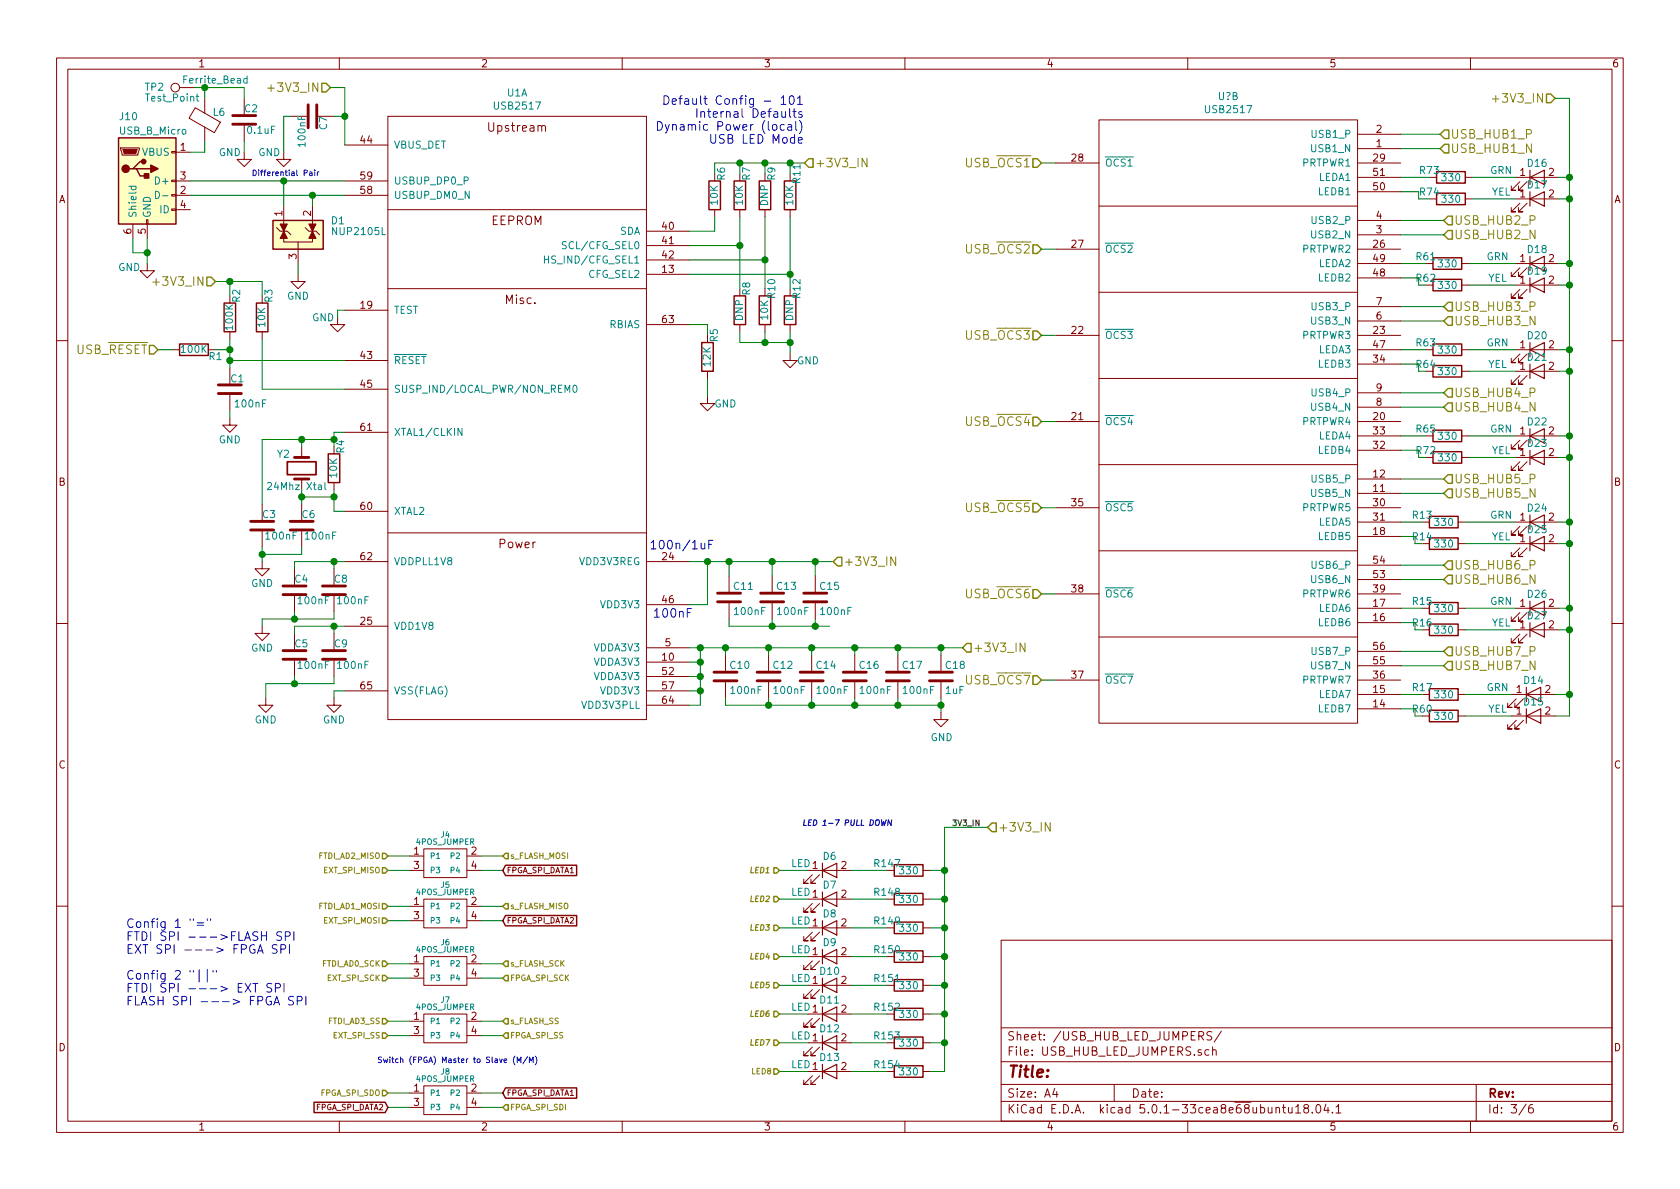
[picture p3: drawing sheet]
<svg xmlns="http://www.w3.org/2000/svg" width="297mm" height="210mm" viewBox="0 0 297 210" stroke-linecap="round" stroke-linejoin="round" font-family="sans-serif">
<g fill="none" stroke="#840000" stroke-width=".18">
<path d="M10 10.3h277v189.9h-277zM12 12.2h273v186.1h-273zM31.7 15.5h2.6M34.5 19l4.5 2.6-1.1 1.9-4.5-2.6zM36.2 17.4v2.6M43.2 17.4v2.8M60 10.3v1.9M110 10.3v1.9M160 10.3v1.9M210 10.3v1.9M260 10.3v1.9M21.3 26.2h3.3v.2l-.2 1h-2.8z"/>
<path d="M23.5 39.6v2.6M25.9 38.9h.3v.7h-.3zM26 39.6v2.6M30.4 37h.7v.2h-.7zM30.4 34.4h.7v.3h-.7zM30.4 31.9h.7v.2h-.7zM30.4 26.8h.7v.2h-.7zM31.1 37.1h2.6M31.1 34.5h2.6M31.1 32h2.6M31.1 26.9h2.6M36.2 22.5v2.5"/>
<path d="M43.2 26.9v1.3h1.2l-1.2 1.3-1.3-1.3h1.3M43.2 22.2v2.8M50.2 26.9v1.3h1.2l-1.2 1.3-1.3-1.3h1.3M50.2 36.4v4.5M51.4 20.6h2.8M55.2 36.4v4.5M56.3 20.6h2.8M61 25.6h7.6M61 34.5h7.6M61 32h7.6M68.6 20.6h45.7v106.6h-45.7zM68.6 37.1h45.7"/>
<path d="M95.8 22.4a.36 .36 0 0 1 .3-.2 .36 .36 0 0 1 .3 .2v.8M126.4 37.1v1.2M130.8 37.1v1.2M135.3 37.1v1.2M139.7 37.1v1.2M186.7 28.8h7.6M194.3 21.2h45.7v106.7h-45.7zM194.3 36.4h45.7M240 31.4h7.6M240 26.3h7.6M240 23.7h7.6M240 28.8h7.6"/>
<path d="M240 39h7.6M240 33.9h7.6M259.1 31.4h1.2M259.1 35.2h1.2M268 31.4h7.6M268 35.2h7.6M268.7 32.1l-1.5 1.5h.8h-.8v-.7M268.7 35.9l-1.5 1.6h.8h-.8v-.8M270 32.1l-1.5 1.5h.7h-.7v-.7M270 35.9l-1.5 1.6h.7h-.7v-.8M26 46.6v1.3h1.3l-1.3 1.2-1.2-1.2h1.2M40.6 58.7v1.2"/>
<path d="M46.4 58.7v1.2M48.9 40.3l.6 .6h1.3l.6 .6M50.2 41.5v1.3h5v-1.3M52.7 48.5v1.3h1.3l-1.3 1.2-1.3-1.2h1.3M52.7 42.8v3.8M54 40.3l.6 .6h1.3l.6 .6M59.7 56.1v1.3h1.3l-1.3 1.3-1.3-1.3h1.3M61 54.9h7.6M68.6 51h45.7M114.3 48.5h7.6M114.3 40.9h7.6M114.3 43.4h7.6"/>
<path d="M114.3 46h7.6M114.3 57.4h7.6M130.8 57.4v1.3M135.3 57.4v1.3M139.7 57.4v1.3M186.7 59.3h7.6M186.7 44.1h7.6M194.3 51.7h45.7M240 46.6h7.6M240 59.3h7.6M240 44.1h7.6M240 41.5h7.6"/>
<path d="M240 49.1h7.6M240 56.8h7.6M240 54.2h7.6M258.4 46.6h1.3M258.4 50.4h1.3M268 46.6h7.6M268 50.4h7.6M268.7 47.4l-1.5 1.5h.8h-.8v-.8M268.7 51.2l-1.5 1.5h.8h-.8v-.8M270 47.4l-1.5 1.5h.7h-.7v-.8M270 51.2l-1.5 1.5h.7h-.7v-.8M10 60.2h2"/>
<path d="M30.5 61.8h1.2M40.6 73.9v1.3h1.3l-1.3 1.2-1.2-1.2h1.2M40.6 65v2.8M40.6 69.8v2.8M53.3 79v1.9M61 63.7h7.6M61 68.8h7.6M61 76.4h7.6M125.1 70.1v1.3h1.3l-1.3 1.2-1.3-1.2h1.3M125.1 65.7v1.2M139.7 62.5v1.2h1.3l-1.3 1.3-1.3-1.3h1.3M186.7 74.5h7.6"/>
<path d="M194.3 66.9h45.7M240 61.8h7.6M240 77.1h7.6M240 74.5h7.6M240 79.6h7.6M240 64.4h7.6M240 72h7.6M240 69.5h7.6M258.4 61.8h1.3M258.4 65.7h1.3M258.4 77.1h1.3M268 61.8h7.6"/>
<path d="M268 65.7h7.6M268 77.1h7.6M268.7 62.6l-1.5 1.5h.8h-.8v-.7M268.7 66.4l-1.5 1.5h.8h-.8v-.7M268.7 77.8l-1.5 1.6h.8h-.8v-.8M270 62.6l-1.5 1.5h.7h-.7v-.7M270 66.4l-1.5 1.5h.7h-.7v-.7M270 77.8l-1.5 1.6h.7h-.7v-.8M285 60.2h2M46.4 99.3v1.3h1.2l-1.2 1.2-1.3-1.2h1.3M46.4 89.1v2.8M46.4 94v2.8"/>
<path d="M53.3 84.7v.6M53.3 89.1v2.8M53.3 94v2.8M59.1 85.3v1.3M61 99.3h7.6M61 90.4h7.6M68.6 94.2h45.7M114.3 99.3h7.6M186.7 89.8h7.6M194.3 97.4h45.7M194.3 82.2h45.7M240 92.3h7.6"/>
<path d="M240 87.2h7.6M240 84.7h7.6M240 94.9h7.6M240 89.8h7.6M240 99.9h7.6M257.8 92.3h1.3M257.8 96.1h1.3M258.4 80.9h1.3M268 80.9h7.6M268 92.3h7.6M268 96.1h7.6M268.7 81.7l-1.5 1.5h.8h-.8v-.8"/>
<path d="M268.7 93.1l-1.5 1.5h.8h-.8v-.8M268.7 96.9l-1.5 1.5h.8h-.8v-.7M270 81.7l-1.5 1.5h.7h-.7v-.8M270 93.1l-1.5 1.5h.7h-.7v-.8M270 96.9l-1.5 1.5h.7h-.7v-.7M10 110.3h2M46.4 110.7v1.3h1.2l-1.2 1.3-1.3-1.3h1.3M52.1 100.6v2.8M52.1 105.4v2.8M52.1 112v2.8M52.1 116.8v2.8M59.1 100.6v2.8"/>
<path d="M59.1 105.4v2.8M59.1 112v2.8M59.1 116.8v2.8M61 110.7h7.6M114.3 117.1h7.6M114.3 106.9h7.6M114.3 114.5h7.6M114.3 119.6h7.6M128.3 115.8v2.8M128.9 101.8v2.8M128.9 106.7v2.8M135.9 115.8v2.8"/>
<path d="M136.5 101.8v2.8M136.5 106.7v2.8M143.5 115.8v2.8M144.1 101.8v2.8M144.1 106.7v2.8M151.1 115.8v2.8M158.7 115.8v2.8M166.4 115.8v2.8M186.7 105h7.6M194.3 112.6h45.7M240 107.6h7.6M240 110.1h7.6"/>
<path d="M240 105h7.6M240 102.5h7.6M240 117.7h7.6M240 115.2h7.6M257.8 107.6h1.3M257.8 111.4h1.3M268 107.6h7.6M268 111.4h7.6M268.7 108.3l-1.5 1.5h.8h-.8v-.7M268.7 112.1l-1.5 1.6h.8h-.8v-.8M270 108.3l-1.5 1.5h.7h-.7v-.7M270 112.1l-1.5 1.6h.7h-.7v-.8"/>
<path d="M285 110.3h2M47 123.4v1.3h1.3l-1.3 1.3-1.3-1.3h1.3M59.1 123.4v1.3h1.2l-1.2 1.3-1.3-1.3h1.3M61 122.2h7.6M114.3 122.2h7.6M114.3 124.7h7.6M128.3 120.6v2.8M135.9 120.6v2.8M143.5 120.6v2.8M151.1 120.6v2.8M158.7 120.6v2.8M166.4 126v1.2h1.2l-1.2 1.3-1.3-1.3h1.3"/>
<path d="M166.4 120.6v2.8M186.7 120.3h7.6M240 122.8h7.6M240 125.3h7.6M240 120.3h7.6M257.8 122.8h1.3M257.8 126.6h1.3M267.3 122.8h7.7M267.3 126.6h7.7M268.1 123.6l-1.5 1.5h.7h-.7v-.8M268.1 127.4l-1.5 1.5h.7h-.7v-.8M269.4 123.6l-1.6 1.5h.8h-.8v-.8"/>
<path d="M269.4 127.4l-1.6 1.5h.8h-.8v-.8M72.4 153.9h2.5M72.4 151.4h2.5M74.9 150.1h7.6v5.1h-7.6zM74.9 159h7.6v5.1h-7.6zM82.5 153.9h2.6M82.5 151.4h2.6M142.9 153.9h7.6M142.9 159h7.6M143.6 154.7l-1.5 1.5h.8h-.8v-.8M143.6 159.8l-1.5 1.5h.8h-.8v-.8M144.9 154.7l-1.5 1.5h.7h-.7v-.8"/>
<path d="M144.9 159.8l-1.5 1.5h.7h-.7v-.8M163.2 153.9h1.3M163.2 159h1.3M10 160.2h2M72.4 160.3h2.5M72.4 162.8h2.5M72.4 170.4h2.5M72.4 173h2.5M74.9 169.2h7.6v5h-7.6zM74.9 179.3h7.6v5.1h-7.6zM82.5 160.3h2.6M82.5 162.8h2.6"/>
<path d="M82.5 170.4h2.6M82.5 173h2.6M142.9 164.1h7.6M142.9 169.2h7.6M142.9 174.2h7.6M142.9 179.3h7.6M143.6 164.8l-1.5 1.6h.8h-.8v-.8M143.6 169.9l-1.5 1.5h.8h-.8v-.7M143.6 175l-1.5 1.5h.8h-.8v-.7M144.9 164.8l-1.5 1.6h.7h-.7v-.8M144.9 169.9l-1.5 1.5h.7h-.7v-.7M144.9 175l-1.5 1.5h.7h-.7v-.7"/>
<path d="M163.2 164.1h1.3M163.2 169.2h1.3M163.2 174.2h1.3M163.2 179.3h1.3M177 166.3h108v32h-108zM285 160.2h2M60 198.3v1.9M72.4 195.8h2.5M72.4 180.6h2.5M72.4 183.1h2.5M72.4 193.3h2.5M74.9 192h7.6v5.1h-7.6z"/>
<path d="M82.5 195.8h2.6M82.5 180.6h2.6M82.5 183.1h2.6M82.5 193.3h2.6M110 198.3v1.9M142.9 184.4h7.6M142.9 189.5h7.6M143.6 180.1l-1.5 1.5h.8h-.8v-.8M143.6 185.2l-1.5 1.5h.8h-.8v-.8M143.6 190.2l-1.5 1.6h.8h-.8v-.8M144.9 180.1l-1.5 1.5h.7h-.7v-.8M144.9 185.2l-1.5 1.5h.7h-.7v-.8"/>
<path d="M144.9 190.2l-1.5 1.6h.7h-.7v-.8M160 198.3v1.9M163.2 184.4h1.3M163.2 189.5h1.3M177 194.8h108M177 191.8h108M177 187.8h108M177 181.8h108M186.5 192.5l-.4 1h1M186.8 193v1M197 191.8v3M210 198.3v1.9"/>
<path d="M212 183.2l.7-.1 .1-.2v-.3l-.3-.2h-.5v1.5M212.3 183.2l.5 .7M213.7 185.7l-.4-.1-.3 .3 .1 .6 .2 .1 .4-.1M214.2 182.5l-.5-.1-.3 .3 .1 .3 .7 .4v.4a.62 .62 0 0 1-.8 0M214.4 185.7h.1a.37 .37 0 0 1 .5 .1v.8M214.4 185.1v1.5M216 182.3l-1.3 2M226.7 195.8h.6M226.9 195.3v1.3l.4 .2M227.8 195.8l.1 .9 .3 .1 .2-.1M228.4 195.8v1M229.1 195.8l.4-.5v1.5"/>
<path d="M229.1 196.8h.8M230.8 196l-.2-.2v-.3a.48 .48 0 0 1 .6-.1l.2 .2-.2 .3-.5 .1-.2 .3 .1 .4 .2 .1h.3l.3-.3v-.2l-.3-.3M232 196.7v.1M232.9 195.4l.1-.1a.8 .8 0 0 1 .5 .8 .8 .8 0 0 1-.5 .7 1 1 0 0 1-.1-1.4zM234.4 195.2l-.3 1.1h.9M234.8 195.8v1M235.6 196.7v.1M236.2 195.8l.5-.5v1.5M236.2 196.8h.9M260 198.3v1.9M261 191.8v6.5M269.8 195.2l-1.2 2"/>
<path d="M271 195.3a.62 .62 0 0 0-.7 .7v.7l.3 .1 .4-.1 .1-.5-.1-.2-.4-.1-.3 .3"/>
<circle cx="31" cy="15.5" r=".76"/>
</g>
<g fill="none" stroke="#840000" stroke-width=".25">
<path d="M21 24.4h10.1v15.2h-10.1zM23.5 29.8h.6l.7 1.3h1.2M24.1 29.8h2.6M25.4 28.6h-.6l-1.3 1.2h-.6M48.3 39h8.8v5.1h-8.8zM125.3 32h2.1v5.1h-2.1zM129.8 32h2v5.1h-2zM134.2 32h2.1v5.1h-2.1zM138.7 32h2v5.1h-2zM254 34.2h5.1v2h-5.1zM254 30.3h5.1v2.1h-5.1zM39.6 53.6h2.1v5.1h-2.1z"/>
<path d="M45.3 53.6h2.1v5.1h-2.1zM129.8 52.3h2v5.1h-2zM134.2 52.3h2.1v5.1h-2.1zM138.7 52.3h2v5.1h-2zM253.4 49.4h5v2h-5zM253.4 45.6h5v2h-5zM31.7 60.8h5.1v2.1h-5.1zM124.1 60.6h2v5.1h-2zM253.4 79.9h5v2h-5zM253.4 76.1h5v2h-5zM253.4 64.6h5v2.1h-5zM253.4 60.8h5v2.1h-5z"/>
<path d="M58 80.3h2.1v5h-2.1zM252.7 95.1h5.1v2h-5.1zM252.7 91.3h5.1v2h-5.1zM252.7 110.4h5.1v2h-5.1zM252.7 106.5h5.1v2.1h-5.1zM252.7 121.8h5.1v2h-5.1zM252.7 125.6h5.1v2h-5.1zM89.4 153h12.6v1.8h-12.6l-.5-.9zM158.1 152.9h5.1v2h-5.1zM158.1 158h5.1v2h-5.1zM89.4 161.9h12.6v1.8h-12.6l-.5-.9zM158.1 163.1h5.1v2h-5.1z"/>
<path d="M158.1 168.1h5.1v2.1h-5.1zM158.1 173.2h5.1v2.1h-5.1zM158.1 178.3h5.1v2h-5.1zM55.5 194.9h12.6l.5 .9-.5 .9h-12.6zM89.4 192.4h12.6v1.8h-12.6l-.5-.9zM158.1 183.4h5.1v2h-5.1zM158.1 188.5h5.1v2h-5.1z"/>
</g>
<g fill="none" stroke="#840000" stroke-width=".2">
<path d="M270.5 31.4l2.5-1.3v2.5zM270.5 35.2l2.5-1.3v2.5zM270.5 30.1v2.5M270.5 33.9v2.5M270.5 46.6l2.5-1.3v2.6zM270.5 50.4l2.5-1.3v2.6zM270.5 45.3v2.6M270.5 49.1v2.6M270.5 61.8l2.5-1.2v2.5zM270.5 65.7l2.5-1.3v2.5zM270.5 77.1l2.5-1.3v2.6zM270.5 60.6v2.5"/>
<path d="M270.5 64.4v2.5M270.5 75.8v2.6M270.5 79.6v2.6M270.5 80.9l2.5-1.3v2.6zM270.5 92.3l2.5-1.2v2.5zM270.5 96.1l2.5-1.2v2.5zM270.5 91.1v2.5M270.5 94.9v2.5M270.5 107.6l2.5-1.3v2.5zM270.5 111.4l2.5-1.3v2.5zM270.5 106.3v2.5M270.5 110.1v2.5"/>
<path d="M269.9 122.8l2.5-1.3v2.6zM269.9 126.6l2.5-1.3v2.6zM269.9 121.5v2.6M269.9 125.3v2.6M145.4 153.9l2.6-1.3v2.6zM145.4 159l2.6-1.3v2.6zM145.4 152.6v2.6M145.4 157.7v2.6M145.4 164.1l2.6-1.3v2.5zM145.4 169.2l2.6-1.3v2.5zM145.4 174.2l2.6-1.2v2.5zM145.4 179.3l2.6-1.3v2.6z"/>
<path d="M145.4 162.8v2.5M145.4 167.9v2.5M145.4 173v2.5M145.4 178v2.6M145.4 184.4l2.6-1.3v2.6zM145.4 189.5l2.6-1.3v2.5zM145.4 183.1v2.6M145.4 188.2v2.5"/>
</g>
<g fill="none" stroke="#008400" stroke-width=".18">
<path d="M36.2 17.4v-1.9h7v1.9M58.4 15.5h2.6v10.1M275 17.4h2.5v109.2h-2.5M33.7 32h27.3M33.7 34.5h27.3M36.2 25v1.9h-2.5M43.2 25v1.9M50.2 32v4.4M51.4 20.6h-1.2v6.3M55.2 34.5v1.9M59.1 20.6h1.9M126.4 38.3v2.6h-4.5"/>
<path d="M130.8 28.8v1.9M130.8 38.3v12.7M135.3 28.8v1.9M135.3 38.3v12.7M139.7 28.8v1.9M139.7 38.3v12.7M142.2 28.8h-15.8v1.9M184.1 28.8h2.6M247.6 23.7h7M247.6 26.3h7M247.6 39h7.7M247.6 31.4h5.1"/>
<path d="M247.6 33.9h3.2M260.3 31.4h7.7M260.3 35.2h7.7M275.6 31.4h1.9M275.6 35.2h1.9M23.5 42.2v2.5h2.5M26 42.2v4.4M38.1 49.8h8.3v2.5M40.6 49.8v2.5M40.6 59.9v5.1M46.4 59.9v8.9h14.6M52.7 46.6v1.9"/>
<path d="M61 54.9h-1.3v1.2M121.9 57.4h3.2v1.9M121.9 48.5h17.8M121.9 46h13.4M121.9 43.4h8.9M130.8 58.7v1.9h8.9M135.3 58.7v1.9M139.7 58.7v3.8M184.1 59.3h2.6M184.1 44.1h2.6M247.6 41.5h7.7M247.6 54.2h7.7"/>
<path d="M247.6 56.8h7.7M247.6 46.6h4.5M247.6 49.1h3.2M259.7 46.6h8.3M259.7 50.4h8.3M275.6 46.6h1.9M275.6 50.4h1.9M27.9 61.8h2.6M38.1 61.8h2.5M40.6 72.6v1.3M40.6 63.7h20.4M53.3 77.7v1.3"/>
<path d="M61 76.4h-1.9v1.3h-12.7v11.4M125.1 66.9v3.2M184.1 74.5h2.6M247.6 72h7.7M247.6 69.5h7.7M247.6 61.8h4.5M247.6 77.1h4.5M247.6 79.6h3.2M247.6 64.4h3.2M259.7 61.8h8.3M259.7 65.7h8.3M259.7 77.1h8.3"/>
<path d="M275.6 61.8h1.9M275.6 65.7h1.9M275.6 77.1h1.9M46.4 96.8v2.5M53.3 86.6v2.5M53.3 96.8v1.2h-6.9M53.3 87.9h5.8M59.1 86.6v3.8h1.9M59.1 99.3v1.3M61 99.3h-8.9v1.3M121.9 99.3h25.4M125.1 99.3v7.6h-3.2"/>
<path d="M128.9 99.3v2.5M136.5 99.3v2.5M144.1 99.3v2.5M184.1 89.8h2.6M247.6 84.7h7.7M247.6 87.2h7.7M247.6 99.9h7.7M247.6 92.3h3.9M247.6 94.9h2.6M259.1 92.3h8.9M259.1 96.1h8.9M259.7 80.9h8.3"/>
<path d="M275.6 80.9h1.9M275.6 92.3h1.9M275.6 96.1h1.9M52.1 108.2v1.3M52.1 119.6v1.3M59.1 108.2v1.3h-12.7v1.2M59.1 110.7v1.3M59.1 119.6v1.3h-12.1v2.5M61 110.7h-8.9v1.3M121.9 114.5h48.3M121.9 117.1h1.9M121.9 119.6h1.9"/>
<path d="M123.8 114.5v10.2h-1.9M128.3 114.5v1.3M128.9 109.5v1.2h17.8M135.9 114.5v1.3M136.5 109.5v1.2M143.5 114.5v1.3M144.1 109.5v1.2M151.1 114.5v1.3M158.7 114.5v1.3M166.4 114.5v1.3M184.1 105h2.6M247.6 102.5h7.7"/>
<path d="M247.6 115.2h7.7M247.6 117.7h7.7M247.6 107.6h3.9M247.6 110.1h2.6M259.1 107.6h8.9M259.1 111.4h8.9M275.6 107.6h1.9M275.6 111.4h1.9M61 122.2h-1.9v1.2M121.9 122.2h1.9M128.3 123.4v1.3h38.1M135.9 123.4v1.3"/>
<path d="M143.5 123.4v1.3M151.1 123.4v1.3M158.7 123.4v1.3M166.4 123.4v2.6M184.1 120.3h2.6M247.6 122.8h3.9M247.6 125.3h2.6M259.1 122.8h8.2M259.1 126.6h8.2M275 122.8h2.5M68.6 153.9h3.8M68.6 151.4h3.8"/>
<path d="M85.1 153.9h3.8M85.1 151.4h3.8M137.8 153.9h5.1M137.8 159h5.1M150.5 153.9h6.3M150.5 159h6.3M164.5 153.9h2.5M164.5 159h2.5M174.6 146.3h-7.6v43.2h-2.5M68.6 170.4h3.8M68.6 160.3h3.8M68.6 162.8h3.8"/>
<path d="M68.6 173h3.8M85.1 170.4h3.8M85.1 160.3h3.8M85.1 162.8h3.8M85.1 173h3.8M137.8 164.1h5.1M137.8 169.2h5.1M137.8 174.2h5.1M137.8 179.3h5.1M150.5 164.1h6.3M150.5 169.2h6.3M150.5 174.2h6.3"/>
<path d="M150.5 179.3h6.3M164.5 164.1h2.5M164.5 169.2h2.5M164.5 174.2h2.5M164.5 179.3h2.5M68.6 180.6h3.8M68.6 183.1h3.8M68.6 193.3h3.8M68.6 195.8h3.8M85.1 180.6h3.8M85.1 183.1h3.8M85.1 193.3h3.8"/>
<path d="M85.1 195.8h3.8M137.8 184.4h5.1M137.8 189.5h5.1M150.5 184.4h6.3M150.5 189.5h6.3M164.5 184.4h2.5"/>
</g>
<g fill="#008400" stroke="#008400" stroke-width=".25">
<circle cx="167" cy="153.9" r=".51"/>
<circle cx="167" cy="159" r=".51"/>
<circle cx="167" cy="164.1" r=".51"/>
<circle cx="167" cy="169.2" r=".51"/>
<circle cx="167" cy="174.2" r=".51"/>
<circle cx="167" cy="179.3" r=".51"/>
<circle cx="167" cy="184.4" r=".51"/>
<circle cx="277.5" cy="31.4" r=".51"/>
<circle cx="277.5" cy="35.2" r=".51"/>
<circle cx="277.5" cy="46.6" r=".51"/>
<circle cx="277.5" cy="50.4" r=".51"/>
<circle cx="277.5" cy="61.8" r=".51"/>
<circle cx="277.5" cy="65.7" r=".51"/>
<circle cx="277.5" cy="77.1" r=".51"/>
<circle cx="277.5" cy="80.9" r=".51"/>
<circle cx="277.5" cy="92.3" r=".51"/>
<circle cx="277.5" cy="96.1" r=".51"/>
<circle cx="277.5" cy="107.6" r=".51"/>
<circle cx="277.5" cy="111.4" r=".51"/>
<circle cx="277.5" cy="122.8" r=".51"/>
<circle cx="158.8" cy="114.5" r=".51"/>
<circle cx="151.1" cy="114.5" r=".51"/>
<circle cx="143.5" cy="114.5" r=".51"/>
<circle cx="135.9" cy="114.5" r=".51"/>
<circle cx="128.3" cy="114.5" r=".51"/>
<circle cx="123.8" cy="114.5" r=".51"/>
<circle cx="123.8" cy="117.1" r=".51"/>
<circle cx="123.8" cy="119.6" r=".51"/>
<circle cx="123.8" cy="122.2" r=".51"/>
<circle cx="158.8" cy="124.7" r=".51"/>
<circle cx="151.1" cy="124.7" r=".51"/>
<circle cx="135.9" cy="124.7" r=".51"/>
<circle cx="143.5" cy="124.7" r=".51"/>
<circle cx="166.4" cy="124.7" r=".51"/>
<circle cx="136.5" cy="99.3" r=".51"/>
<circle cx="144.1" cy="110.7" r=".51"/>
<circle cx="136.5" cy="110.7" r=".51"/>
<circle cx="125.1" cy="99.3" r=".51"/>
<circle cx="128.9" cy="99.3" r=".51"/>
<circle cx="144.1" cy="99.3" r=".51"/>
<circle cx="166.4" cy="114.5" r=".51"/>
<circle cx="130.8" cy="43.4" r=".51"/>
<circle cx="135.3" cy="46" r=".51"/>
<circle cx="139.7" cy="48.5" r=".51"/>
<circle cx="135.3" cy="28.8" r=".51"/>
<circle cx="130.8" cy="28.8" r=".51"/>
<circle cx="139.7" cy="28.8" r=".51"/>
<circle cx="135.3" cy="60.6" r=".51"/>
<circle cx="139.7" cy="60.6" r=".51"/>
<circle cx="26" cy="44.7" r=".51"/>
<circle cx="36.2" cy="15.5" r=".51"/>
<circle cx="55.2" cy="34.5" r=".51"/>
<circle cx="50.2" cy="32" r=".51"/>
<circle cx="61" cy="20.6" r=".51"/>
<circle cx="40.6" cy="63.7" r=".51"/>
<circle cx="40.6" cy="49.8" r=".51"/>
<circle cx="40.6" cy="61.8" r=".51"/>
<circle cx="59.1" cy="87.9" r=".51"/>
<circle cx="59.1" cy="77.7" r=".51"/>
<circle cx="53.3" cy="77.7" r=".51"/>
<circle cx="53.3" cy="87.9" r=".51"/>
<circle cx="46.4" cy="98" r=".51"/>
<circle cx="59.1" cy="110.7" r=".51"/>
<circle cx="59.1" cy="99.3" r=".51"/>
<circle cx="52.1" cy="109.5" r=".51"/>
<circle cx="52.1" cy="120.9" r=".51"/>
</g>
<g fill="none" stroke="#0000c2" stroke-width=".18">
<path d="M117.4 16.9a.77 .77 0 0 1 .9 .8 .77 .77 0 0 1-.9 .8zM118.8 18l.8-.2-.1-.3-.4-.1-.3 .2 .1 .8h.6M120 17.4h.6M120.6 16.9l-.4 .2v1.4M121.1 17.5h.6l.1 1M121.8 17.8l-.5 .1a.3 .3 0 0 0-.3 .3 .3 .3 0 0 0 .3 .3l.5-.1M123.2 19.2v1.5M123.9 19.9l.3-.2 .3 .1 .1 .9M123.9 19.7v1M141 18.5h.9M141.8 19.8l-.4-.1-.2 .2 .1 .3 .5 .1v.4h-.6M54.8 30.4h.2l.2 .1v.6"/>
<path d="M55.2 30.6l-.5 .2 .1 .3 .4-.1M55.7 30.1h.1M55.7 30.4v.7M56.1 30.4v.7M56.4 30.4l-.3 .2M116.3 21.5a.77 .77 0 0 1 .8 .8 .77 .77 0 0 1-.8 .7zM117.6 22l.4 1M118.3 22l-.5 1.4-.2 .1M118.9 22.1h.1a.37 .37 0 0 1 .6 .1v.8M118.9 22v1M125.7 23.8v1.2l.3 .3 .4-.1 .1-.2v-1.2M141.4 21.3a1.78 1.78 0 0 1 0 2.3"/>
<path d="M115.1 96l.4-.5v1.6M115.1 97.1h.9M116.7 95.7l.2-.2a.82 .82 0 0 1 .6 .7 .82 .82 0 0 1-.3 .8l-.1 .1a.86 .86 0 0 1-.4-1.4zM115.7 108l.5-.4v1.5M115.7 109.1h.9M34.2 162.5v.3M34.2 171.6v.3M34.8 163.2h1.2M34.8 163.6h1.2M35.2 171.5v2.2M36.7 162.5v.3M36.7 171.5v2.2"/>
<path d="M37.2 162.5v.3M37.7 171.6v.3M38.3 171.6v.3M43.3 173.9l1 1.5M44.3 173.9l-1 1.5M44.7 173.9h.9M45.2 173.9v1.5M45.5 168.6l.5-1.5 .5 1.5M45.7 168.1h.7M46.2 165.5h.9M47.1 164.8v1.5M47.9 176.3a.75 .75 0 0 0-.9 .5 .75 .75 0 0 0 .5 .9l.5-.1v-.5h-.3"/>
<path d="M48.1 174a.68 .68 0 0 0-.9 0v.5l.7 .3 .2 .3-.3 .3h-.6M48.4 177.7l.5-1.5 .5 1.5M48.6 177.3h.7M48.7 174.7l.7-.1 .2-.2-.1-.4-.2-.1h-.6v1.5M49 167.1a.62 .62 0 0 0-.8 .1v.4l.6 .3 .2 .4-.3 .3-.6-.1M49.7 167.8h.7l.1-.2-.1-.4-.2-.1h-.5v1.5M49.8 164.8h-.6l-.3 .2 .1 .3 .7 .4v.4a.62 .62 0 0 1-.8 .1M50.2 173.9v1.5M50.4 165.6l.8-.1 .1-.2v-.4l-.3-.1h-.6v1.5M51.2 167.1v1.5M51.9 176.3l-.6-.1-.2 .1v.5l.7 .3 .1 .3-.3 .3-.6-.1M52 164.8v1.5"/>
<path d="M52.6 177l.7-.1 .1-.2-.1-.4-.2-.1h-.5v1.5M54.1 176.2v1.5M67.5 187h-.5v.3l.4 .2 .1 .2-.2 .2h-.4M67.8 187.2l.2 .7 .2-.5 .2 .5 .2-.7M68.9 186.9v.1M68.9 187.2v.7M69.3 187.2h.3M69.4 186.9v.9l.2 .1M70.4 187.3l-.3-.1-.2 .2 .1 .5h.4M94.6 186.8a1.16 1.16 0 0 1 0 1.5"/>
</g>
<g fill="none" stroke="#848400" stroke-width=".25">
<path d="M56.9 14.7h.8l.7 .8-.7 .8h-.8zM273.4 16.6h.8l.8 .8-.8 .8h-.8zM143 28.1h.8v1.5h-.8l-.8-.8zM182.6 28.1h.8l.7 .7-.7 .8h-.8zM255.4 23h.8v1.5h-.8l-.8-.8zM255.4 25.5h.8v1.5h-.8l-.8-.7zM256 38.2h.8v1.5h-.8l-.7-.7zM36.6 49h.7l.8 .8-.8 .7h-.7zM182.6 43.3h.8l.7 .8-.7 .7h-.8zM182.6 58.5h.8l.7 .8-.7 .8h-.8zM256 40.8h.8v1.5h-.8l-.7-.8zM256 56h.8v1.5h-.8l-.7-.7z"/>
<path d="M256 53.5h.8v1.5h-.8l-.7-.8zM26.4 61.1h.8l.7 .7-.7 .8h-.8zM182.6 73.8h.8l.7 .7-.7 .8h-.8zM256 71.2h.8v1.6h-.8l-.7-.8zM256 68.7h.8v1.5h-.8l-.7-.7zM148.1 98.5h.7v1.6h-.7l-.8-.8zM182.6 89h.8l.7 .8-.7 .7h-.8zM256 86.5h.8v1.5h-.8l-.7-.8zM256 99.2h.8v1.5h-.8l-.7-.8zM256 83.9h.8v1.6h-.8l-.7-.8zM170.9 113.8h.8v1.5h-.8l-.7-.8zM182.6 104.3h.8l.7 .7-.7 .8h-.8z"/>
<path d="M182.6 119.5h.8l.7 .8-.7 .7h-.8zM256 101.7h.8v1.5h-.8l-.7-.7zM256 117h.8v1.5h-.8l-.7-.8zM256 114.4h.8v1.5h-.8l-.7-.7zM67.6 150.9h.5l.5 .5-.5 .5h-.5zM67.6 153.4h.5l.5 .5-.5 .5h-.5zM67.6 159.8h.5l.5 .5-.5 .5h-.5zM89.4 150.9h.5v1h-.5l-.5-.5zM89.4 159.8h.5v1h-.5l-.5-.5zM136.8 153.4h.5l.5 .5-.5 .5h-.5zM136.8 158.5h.5l.5 .5-.5 .5h-.5zM174.6 146.3l.8-.8h.7v1.6h-.7z"/>
<path d="M67.6 162.3h.5l.5 .5-.5 .5h-.5zM67.6 169.9h.5l.5 .5-.5 .5h-.5zM67.6 172.5h.5l.5 .5-.5 .5h-.5zM88.9 170.4l.5-.5h.5v1h-.5zM89.4 172.5h.5v1h-.5l-.5-.5zM136.8 163.6h.5l.5 .5-.5 .5h-.5zM136.8 168.7h.5l.5 .5-.5 .4h-.5zM136.8 173.8h.5l.5 .4-.5 .5h-.5zM136.8 178.8h.5l.5 .5-.5 .5h-.5zM67.6 180.1h.5l.5 .5-.5 .5h-.5zM67.6 182.6h.5l.5 .5-.5 .5h-.5zM67.6 192.8h.5l.5 .5-.5 .5h-.5z"/>
<path d="M89.4 182.6h.5v1h-.5l-.5-.5zM89.4 195.3h.5v1h-.5l-.5-.5zM89.4 180.1h.5v1h-.5l-.5-.5zM136.8 183.9h.5l.5 .5-.5 .5h-.5zM136.8 189h.5l.5 .5-.5 .5h-.5z"/>
</g>
<path d="M142.2 145l-.1 1h.5M143 145.4h.3M143.5 145h-.5l-.1 1h.5M143.9 145a.51 .51 0 0 1 .5 .5 .51 .51 0 0 1-.6 .5z" fill="none" stroke="#0000c2" stroke-width=".2"/>
<g fill="none" stroke="#008484" stroke-width=".18">
<path d="M34.7 17h.5M34.8 16.6v1.1l.4 .2M43.7 13.9h-.4l-.2 .2 .1 .6h.5M43.7 13.4v1.3M22.8 32.9h1.3M23.3 32.9l-.1 .4 .2 .2 .6-.1v-.5M27.5 33.8a.64 .64 0 0 1 .7 .7 .64 .64 0 0 1-.7 .6zM28.8 34.6h.9M96.3 45.3v1.2M96.3 45.9h.7M100.1 42.8l-.5-.1-.1 .1v.5l.6 .2v.3l-.2 .2-.5-.1M81.7 75.7v1.3l-.7-1.3v1.3"/>
<path d="M99.9 69.4v-1.3l.4 .9 .4-.9v1.3M101.4 68.2l.2-.1a.69 .69 0 0 1 .4 .7 .69 .69 0 0 1-.4 .6l-.3-.2v-.3zM47.3 85.4l.5-.1 .2 .4-.8 .9h.8M57.5 85.3v1.1l.1 .2"/>
</g>
<g fill="none" stroke="#840000" stroke-width=".51">
<path d="M54.5 18.5v4.1M56 18.5v4.1M41.1 20.4h4.1M41.1 22h4.1M38.6 69.6h4.1M38.6 68.1h4.1M44.3 92.2h4.1M44.3 93.7h4.1M51.3 92.2h4.1M51.3 93.7h4.1M52.1 80.9h2.5M52.1 84.7h2.5"/>
<path d="M50 103.6h4.1M50 105.2h4.1M50 115.1h4.1M50 116.6h4.1M57 103.6h4.1M57 105.2h4.1M57 115.1h4.1M57 116.6h4.1M126.2 118.9h4.1M126.9 104.9h4M126.9 106.4h4M133.9 118.9h4"/>
<path d="M134.5 104.9h4.1M134.5 106.4h4.1M141.5 118.9h4M142.1 104.9h4.1M142.1 106.4h4.1M149.1 118.9h4.1M156.7 118.9h4.1M164.3 118.9h4.1M126.2 120.4h4.1M133.9 120.4h4M141.5 120.4h4M149.1 120.4h4.1"/>
<path d="M156.7 120.4h4.1M164.3 120.4h4.1"/>
</g>
<path d="M47.3 15.6h1.2M263.9 17.5h1.1M153.3 28v1.5l-.9-1.5v1.5M27 49.9h1.2M158.4 98.5v1.5l-.9-1.5v1.5M181.2 113.7v1.5l-.8-1.5v1.5M185.7 145.5v1.5l-.9-1.5v1.5" fill="none" stroke="#848400" stroke-width=".18"/>
<g fill="#ffffc2" stroke="#ffffc2" stroke-width=".18">
<path d="M21 24.4h10.1v15.2h-10.1z"/>
<path d="M48.3 39h8.8v5.1h-8.8z"/>
</g>
<g fill="#840000" stroke="#840000" stroke-width=".25">
<path d="M25.5 30.7h.8v.8h-.8z"/>
<path d="M26.7 29.2l1.2 .6-1.2 .7z"/>
<circle cx="22.2" cy="29.8" r=".63"/>
<circle cx="25.4" cy="28.6" r=".38"/>
</g>
<g fill="#840000" stroke="#840000" stroke-width=".18">
<path d="M21.7 26.4h2.6l-.3 .8h-2z"/>
<path d="M50.2 40.9l.6 1.3h-1.3z"/>
<path d="M55.2 40.9l.7 1.3h-1.3z"/>
<path d="M54.6 39.6h1.3l-.7 1.3z"/>
<path d="M49.5 39.6h1.3l-.6 1.3v-.6v.6z"/>
</g>
<path d="M50.8 81.7h5.1v2.2h-5.1z" fill="none" stroke="#840000" stroke-width=".3"/>
<text font-size="2.8" fill="#840000" x="178" y="190.5">Title:</text>
<g font-size="2.1" fill="#848400">
<text x="48.3" y="16.3">+3V3_IN</text>
<text x="264.9" y="18.2">+3V3_IN</text>
<text x="144" y="29.6">+3V3_IN</text>
<text x="170.9" y="29.6">USB_OCS1</text>
<text x="256.4" y="24.5">USB_HUB1_P</text>
<text x="256.4" y="27">USB_HUB1_N</text>
<text x="257" y="39.7">USB_HUB2_P</text>
<text x="170.9" y="44.8">USB_OCS2</text>
<text x="257" y="42.3">USB_HUB2_N</text>
<text x="28" y="50.5">+3V3_IN</text>
<text x="257" y="57.5">USB_HUB3_N</text>
<text x="257" y="55">USB_HUB3_P</text>
<text x="13.4" y="62.6">USB_RESET</text>
<text x="170.9" y="60.1">USB_OCS3</text>
<text x="257" y="70.2">USB_HUB4_P</text>
<text x="170.9" y="75.3">USB_OCS4</text>
<text x="257" y="72.8">USB_HUB4_N</text>
<text x="257" y="88">USB_HUB5_N</text>
<text x="257" y="85.5">USB_HUB5_P</text>
<text x="170.9" y="90.5">USB_OCS5</text>
<text x="149.1" y="100.1">+3V3_IN</text>
<text x="257" y="100.7">USB_HUB6_P</text>
<text x="170.9" y="105.8">USB_OCS6</text>
<text x="257" y="103.2">USB_HUB6_N</text>
<text x="172" y="115.3">+3V3_IN</text>
<text x="257" y="118.5">USB_HUB7_N</text>
<text x="257" y="115.9">USB_HUB7_P</text>
<text x="170.9" y="121">USB_OCS7</text>
<text x="176.4" y="147.1">+3V3_IN</text>
</g>
<g font-size="2.1" fill="#840000">
<text x="86.6" y="23.3">Upstream</text>
<text x="86.8" y="39.8">EEPROM</text>
<text x="89.4" y="53.8">Misc.</text>
<text x="88.3" y="96.9">Power</text>
<text x="178" y="184">Sheet: /USB_HUB_LED_JUMPERS/</text>
<text x="178" y="186.7">File: USB_HUB_LED_JUMPERS.sch</text>
<text x="178" y="196.9">KiCad E.D.A. kicad 5.0.1-33cea8e68ubuntu18.04.1</text>
<text x="178" y="194.1">Size: A4</text>
<text x="200" y="194.1">Date:</text>
<text x="263" y="194.1">Rev:</text>
<text x="263" y="196.9">Id: 3/6</text>
</g>
<g font-size="2.1" fill="#0000c2">
<text x="119.6" y="23.1">Dynamic Power (local)</text>
<text x="122.3" y="18.5">Default Config - 101</text>
<text x="125.6" y="20.8">Internal Defaults</text>
<text x="126.8" y="25.4">USB LED Mode</text>
<text x="117.2" y="97.1">100n/1uF</text>
<text x="116.4" y="109.2">100nF</text>
<text x="22.2" y="164.1">Config 1 &quot;=&quot;</text>
<text x="22.2" y="166.4">FTDI SPI ---&gt;FLASH SPI</text>
<text x="22.2" y="168.7">EXT SPI ---&gt; FPGA SPI</text>
<text x="22.2" y="173.2">Config 2 &quot;||&quot;</text>
<text x="22.2" y="175.5">FTDI SPI ---&gt; EXT SPI</text>
<text x="22.2" y="177.8">FLASH SPI ---&gt; FPGA SPI</text>
</g>
<g font-size="1.8" fill="#840000">
<text x="35" y="11.9">1</text>
<text x="85" y="11.9">2</text>
<text x="135" y="11.9">3</text>
<text x="185" y="11.9">4</text>
<text x="235" y="11.9">5</text>
<text x="285" y="11.9">6</text>
<text x="243.4" y="23.5">2</text>
<text x="31.9" y="26.7">1</text>
<text x="63.8" y="25.4">44</text>
<text x="189.5" y="28.6">28</text>
<text x="242.9" y="28.6">29</text>
<text x="243.4" y="26">1</text>
<text x="10.4" y="35.9">A</text>
<text x="31.9" y="34.3">2</text>
<text x="31.9" y="31.7">3</text>
<text x="63.8" y="34.3">58</text>
<text x="63.8" y="31.7">59</text>
<text x="242.9" y="33.6">50</text>
<text x="242.9" y="31.1">51</text>
<text x="268.8" y="31.1">1</text>
<text x="268.8" y="34.9">1</text>
<text x="273.8" y="31.1">2</text>
<text x="273.8" y="34.9">2</text>
<text x="285.4" y="35.9">A</text>
<text x="23.2" y="41.4" transform="rotate(-90 23.2 41.4)">6</text>
<text x="25.8" y="41.4" transform="rotate(-90 25.8 41.4)">5</text>
<text x="31.9" y="36.8">4</text>
<text x="49.9" y="38.2" transform="rotate(-90 49.9 38.2)">1</text>
<text x="55" y="38.2" transform="rotate(-90 55 38.2)">2</text>
<text x="117.1" y="40.6">40</text>
<text x="243.4" y="41.3">3</text>
<text x="243.4" y="38.7">4</text>
<text x="52.5" y="45.8" transform="rotate(-90 52.5 45.8)">3</text>
<text x="117.1" y="43.2">41</text>
<text x="117.1" y="45.7">42</text>
<text x="189.5" y="43.8">27</text>
<text x="242.9" y="43.8">26</text>
<text x="242.9" y="46.3">49</text>
<text x="268.8" y="46.3">1</text>
<text x="273.8" y="46.3">2</text>
<text x="117.1" y="48.3">13</text>
<text x="242.9" y="48.9">48</text>
<text x="243.4" y="54">7</text>
<text x="268.8" y="50.2">1</text>
<text x="273.8" y="50.2">2</text>
<text x="63.8" y="54.6">19</text>
<text x="117.1" y="57.1">63</text>
<text x="189.5" y="59">22</text>
<text x="242.9" y="59">23</text>
<text x="243.4" y="56.5">6</text>
<text x="63.8" y="63.5">43</text>
<text x="242.9" y="64.1">34</text>
<text x="242.9" y="61.6">47</text>
<text x="268.8" y="61.6">1</text>
<text x="268.8" y="65.4">1</text>
<text x="273.8" y="61.6">2</text>
<text x="273.8" y="65.4">2</text>
<text x="63.8" y="68.6">45</text>
<text x="243.4" y="71.7">8</text>
<text x="243.4" y="69.2">9</text>
<text x="63.8" y="76.2">61</text>
<text x="189.5" y="74.3">21</text>
<text x="242.9" y="74.3">20</text>
<text x="242.9" y="76.8">33</text>
<text x="268.8" y="76.8">1</text>
<text x="273.8" y="76.8">2</text>
<text x="242.9" y="79.4">32</text>
<text x="268.8" y="80.6">1</text>
<text x="273.8" y="80.6">2</text>
<text x="10.4" y="85.9">B</text>
<text x="189.5" y="89.5">35</text>
<text x="242.9" y="87">11</text>
<text x="242.9" y="84.4">12</text>
<text x="242.9" y="89.5">30</text>
<text x="285.4" y="85.9">B</text>
<text x="63.8" y="90.2">60</text>
<text x="242.9" y="94.6">18</text>
<text x="242.9" y="92.1">31</text>
<text x="268.8" y="92.1">1</text>
<text x="268.8" y="95.9">1</text>
<text x="273.8" y="92.1">2</text>
<text x="273.8" y="95.9">2</text>
<text x="63.8" y="99.1">62</text>
<text x="117.1" y="99.1">24</text>
<text x="242.9" y="99.7">54</text>
<text x="117.1" y="106.7">46</text>
<text x="189.5" y="104.8">38</text>
<text x="242.9" y="107.3">17</text>
<text x="242.9" y="104.8">39</text>
<text x="242.9" y="102.2">53</text>
<text x="268.8" y="107.3">1</text>
<text x="273.8" y="107.3">2</text>
<text x="63.8" y="110.5">25</text>
<text x="242.9" y="109.8">16</text>
<text x="268.8" y="111.1">1</text>
<text x="273.8" y="111.1">2</text>
<text x="117.1" y="116.8">10</text>
<text x="117.1" y="119.4">52</text>
<text x="117.6" y="114.3">5</text>
<text x="242.9" y="117.5">55</text>
<text x="242.9" y="114.9">56</text>
<text x="63.8" y="121.9">65</text>
<text x="117.1" y="121.9">57</text>
<text x="117.1" y="124.5">64</text>
<text x="189.5" y="120">37</text>
<text x="242.9" y="125.1">14</text>
<text x="242.9" y="122.5">15</text>
<text x="242.9" y="120">36</text>
<text x="268.1" y="122.5">1</text>
<text x="273.2" y="122.5">2</text>
<text x="268.1" y="126.4">1</text>
<text x="273.2" y="126.4">2</text>
<text x="10.4" y="135.9">C</text>
<text x="285.4" y="135.9">C</text>
<text x="73.2" y="151.1">1</text>
<text x="73.2" y="153.7">3</text>
<text x="83.3" y="151.1">2</text>
<text x="83.3" y="153.7">4</text>
<text x="148.7" y="153.7">2</text>
<text x="73.2" y="160">1</text>
<text x="83.3" y="160">2</text>
<text x="148.7" y="158.7">2</text>
<text x="73.2" y="162.6">3</text>
<text x="83.3" y="162.6">4</text>
<text x="148.7" y="163.8">2</text>
<text x="73.2" y="170.2">1</text>
<text x="73.2" y="172.7">3</text>
<text x="83.3" y="170.2">2</text>
<text x="83.3" y="172.7">4</text>
<text x="148.7" y="168.9">2</text>
<text x="148.7" y="174">2</text>
<text x="148.7" y="179.1">2</text>
<text x="10.4" y="185.9">D</text>
<text x="73.2" y="180.3">1</text>
<text x="73.2" y="182.9">3</text>
<text x="83.3" y="180.3">2</text>
<text x="83.3" y="182.9">4</text>
<text x="148.7" y="184.1">2</text>
<text x="285.4" y="185.9">D</text>
<text x="148.7" y="189.2">2</text>
<text x="73.2" y="193">1</text>
<text x="73.2" y="195.6">3</text>
<text x="83.3" y="193">2</text>
<text x="83.3" y="195.6">4</text>
<text x="35" y="199.9">1</text>
<text x="85" y="199.9">2</text>
<text x="135" y="199.9">3</text>
<text x="185" y="199.9">4</text>
<text x="235" y="199.9">5</text>
<text x="285" y="199.9">6</text>
</g>
<g font-size="1.8" fill="#008484">
<text x="25.7" y="16">TP2</text>
<text x="25.9" y="18">Test_Point</text>
<text x="89.7" y="17.1">U1A</text>
<text x="215.4" y="17.7">U?B</text>
<text x="21.2" y="21.3">J10</text>
<text x="21.2" y="23.8">USB_B_Micro</text>
<text x="37.7" y="20.5">L6</text>
<text x="43.3" y="19.9">C2</text>
<text x="43.9" y="23.7">0.1uF</text>
<text x="57.8" y="22.9" transform="rotate(-90 57.8 22.9)">C7</text>
<text x="87.6" y="19.4">USB2517</text>
<text x="213.3" y="20">USB2517</text>
<text x="25.2" y="27.6">VBUS</text>
<text x="38.7" y="27.6">GND</text>
<text x="45.7" y="27.6">GND</text>
<text x="54" y="25.8" transform="rotate(-90 54 25.8)">100nF</text>
<text x="69.6" y="26.3">VBUS_DET</text>
<text x="195.3" y="29.5">OCS1</text>
<text x="230.4" y="29.5">PRTPWR1</text>
<text x="232" y="26.9">USB1_N</text>
<text x="232.1" y="24.4">USB1_P</text>
<text x="270.2" y="29.5">D16</text>
<text x="27.8" y="32.6">D+</text>
<text x="69.6" y="35.2">USBUP_DM0_N</text>
<text x="69.6" y="32.6">USBUP_DP0_P</text>
<text x="128.2" y="31.8" transform="rotate(-90 128.2 31.8)">R6</text>
<text x="132.6" y="31.8" transform="rotate(-90 132.6 31.8)">R7</text>
<text x="137.1" y="31.8" transform="rotate(-90 137.1 31.8)">R9</text>
<text x="141.5" y="32.4" transform="rotate(-90 141.5 32.4)">R11</text>
<text x="233.2" y="34.5">LEDB1</text>
<text x="233.2" y="32">LEDA1</text>
<text x="251.1" y="30.8">R73</text>
<text x="255.1" y="35.9">330</text>
<text x="255.1" y="32">330</text>
<text x="263.5" y="30.8">GRN</text>
<text x="263.7" y="34.6">YEL</text>
<text x="270.2" y="33.3">D17</text>
<text x="24.1" y="38.6" transform="rotate(-90 24.1 38.6)">Shield</text>
<text x="26.7" y="38.6" transform="rotate(-90 26.7 38.6)">GND</text>
<text x="28.3" y="37.7">ID</text>
<text x="58.6" y="39.7">D1</text>
<text x="59" y="41.6">NUP2105L</text>
<text x="109.6" y="41.5">SDA</text>
<text x="126.9" y="36.2" transform="rotate(-90 126.9 36.2)">10K</text>
<text x="131.4" y="36.2" transform="rotate(-90 131.4 36.2)">10K</text>
<text x="135.8" y="36.4" transform="rotate(-90 135.8 36.4)">DNP</text>
<text x="140.3" y="36.2" transform="rotate(-90 140.3 36.2)">10K</text>
<text x="232.1" y="39.6">USB2_P</text>
<text x="20.9" y="47.9">GND</text>
<text x="97.2" y="46.6">HS_IND/CFG_SEL1</text>
<text x="100.1" y="44.1">SCL/CFG_SEL0</text>
<text x="195.3" y="44.7">OCS2</text>
<text x="230.4" y="44.7">PRTPWR2</text>
<text x="232" y="42.2">USB2_N</text>
<text x="233.2" y="47.2">LEDA2</text>
<text x="250.5" y="46">R61</text>
<text x="254.4" y="47.3">330</text>
<text x="262.8" y="46">GRN</text>
<text x="270.2" y="44.7">D18</text>
<text x="42.5" y="53.4" transform="rotate(-90 42.5 53.4)">R2</text>
<text x="48.2" y="53.4" transform="rotate(-90 48.2 53.4)">R3</text>
<text x="50.7" y="53">GND</text>
<text x="104.1" y="49.1">CFG_SEL2</text>
<text x="132.6" y="52.2" transform="rotate(-90 132.6 52.2)">R8</text>
<text x="137.1" y="52.7" transform="rotate(-90 137.1 52.7)">R10</text>
<text x="141.5" y="52.7" transform="rotate(-90 141.5 52.7)">R12</text>
<text x="233.2" y="49.8">LEDB2</text>
<text x="254.4" y="51.1">330</text>
<text x="263.1" y="49.8">YEL</text>
<text x="270.2" y="48.6">D19</text>
<text x="41.2" y="58.2" transform="rotate(-90 41.2 58.2)">100K</text>
<text x="46.9" y="57.8" transform="rotate(-90 46.9 57.8)">10K</text>
<text x="55.2" y="56.8">GND</text>
<text x="69.6" y="55.5">TEST</text>
<text x="107.8" y="58">RBIAS</text>
<text x="131.4" y="56.7" transform="rotate(-90 131.4 56.7)">DNP</text>
<text x="135.8" y="56.5" transform="rotate(-90 135.8 56.5)">10K</text>
<text x="140.3" y="56.7" transform="rotate(-90 140.3 56.7)">DNP</text>
<text x="195.3" y="59.9">OCS3</text>
<text x="230.4" y="59.9">PRTPWR3</text>
<text x="232" y="57.4">USB3_N</text>
<text x="232.1" y="54.9">USB3_P</text>
<text x="270.2" y="60">D20</text>
<text x="32.2" y="62.4">100K</text>
<text x="37" y="63.7">R1</text>
<text x="69.6" y="64.4">RESET</text>
<text x="125.7" y="64.7" transform="rotate(-90 125.7 64.7)">12K</text>
<text x="126.9" y="60.4" transform="rotate(-90 126.9 60.4)">R5</text>
<text x="140.9" y="64.4">GND</text>
<text x="233.2" y="65">LEDB3</text>
<text x="233.2" y="62.5">LEDA3</text>
<text x="250.5" y="61.3">R63</text>
<text x="254.4" y="62.5">330</text>
<text x="262.8" y="61.3">GRN</text>
<text x="263.1" y="65.1">YEL</text>
<text x="270.2" y="63.8">D21</text>
<text x="40.8" y="67.6">C1</text>
<text x="69.6" y="69.5">SUSP_IND/LOCAL_PWR/NON_REM0</text>
<text x="232.1" y="70.1">USB4_P</text>
<text x="254.4" y="66.3">330</text>
<text x="41.7" y="72.1">100nF</text>
<text x="69.6" y="77.1">XTAL1/CLKIN</text>
<text x="126.3" y="72.1">GND</text>
<text x="195.3" y="75.2">OCS4</text>
<text x="230.4" y="75.2">PRTPWR4</text>
<text x="232" y="72.6">USB4_N</text>
<text x="233.2" y="77.7">LEDA4</text>
<text x="250.5" y="76.5">R65</text>
<text x="254.4" y="77.8">330</text>
<text x="263.5" y="76.5">GRN</text>
<text x="270.2" y="75.2">D22</text>
<text x="38.7" y="78.4">GND</text>
<text x="49" y="80.9">Y2</text>
<text x="233.2" y="80.3">LEDB4</text>
<text x="254.4" y="81.6">330</text>
<text x="263.7" y="80.3">YEL</text>
<text x="270.2" y="79">D23</text>
<text x="47.9" y="86.7">24Mhz Xtal</text>
<text x="59.6" y="84.4" transform="rotate(-90 59.6 84.4)">10K</text>
<text x="232" y="87.9">USB5_N</text>
<text x="232.1" y="85.3">USB5_P</text>
<text x="46.5" y="91.6">C3</text>
<text x="47.1" y="95.4">100nF</text>
<text x="53.4" y="91.6">C6</text>
<text x="54.1" y="95.4">100nF</text>
<text x="69.6" y="91.1">XTAL2</text>
<text x="195.3" y="90.4">OSC5</text>
<text x="230.4" y="90.4">PRTPWR5</text>
<text x="233.2" y="95.5">LEDB5</text>
<text x="233.2" y="93">LEDA5</text>
<text x="249.8" y="91.7">R13</text>
<text x="253.8" y="93">330</text>
<text x="263.5" y="91.7">GRN</text>
<text x="263.7" y="95.5">YEL</text>
<text x="270.2" y="90.5">D24</text>
<text x="270.2" y="94.3">D25</text>
<text x="69.6" y="99.9">VDDPLL1V8</text>
<text x="102.6" y="99.9">VDD3V3REG</text>
<text x="232.1" y="100.6">USB6_P</text>
<text x="253.8" y="96.8">330</text>
<text x="44.4" y="103.8">GND</text>
<text x="52.2" y="103">C4</text>
<text x="52.9" y="106.9">100nF</text>
<text x="59.2" y="103">C8</text>
<text x="59.8" y="106.9">100nF</text>
<text x="106.4" y="107.6">VDD3V3</text>
<text x="129.8" y="104.3">C11</text>
<text x="137.4" y="104.3">C13</text>
<text x="145.1" y="104.3">C15</text>
<text x="195.3" y="105.7">OSC6</text>
<text x="230.4" y="105.7">PRTPWR6</text>
<text x="232" y="103.1">USB6_N</text>
<text x="249.8" y="107">R15</text>
<text x="263.5" y="107">GRN</text>
<text x="270.2" y="105.7">D26</text>
<text x="69.6" y="111.4">VDD1V8</text>
<text x="130" y="108.8">100nF</text>
<text x="137.6" y="108.8">100nF</text>
<text x="145.2" y="108.8">100nF</text>
<text x="233.2" y="110.7">LEDB6</text>
<text x="233.2" y="108.2">LEDA6</text>
<text x="253.8" y="112.1">330</text>
<text x="253.8" y="108.2">330</text>
<text x="263.7" y="110.8">YEL</text>
<text x="270.2" y="109.5">D27</text>
<text x="44.4" y="115.2">GND</text>
<text x="52.2" y="114.5">C5</text>
<text x="52.9" y="118.3">100nF</text>
<text x="59.2" y="114.5">C9</text>
<text x="59.8" y="118.3">100nF</text>
<text x="105.1" y="117.7">VDDA3V3</text>
<text x="105.1" y="115.2">VDDA3V3</text>
<text x="129.2" y="118.3">C10</text>
<text x="136.8" y="118.3">C12</text>
<text x="144.4" y="118.3">C14</text>
<text x="152" y="118.3">C16</text>
<text x="159.7" y="118.3">C17</text>
<text x="167.3" y="118.3">C18</text>
<text x="232" y="118.4">USB7_N</text>
<text x="232.1" y="115.8">USB7_P</text>
<text x="69.6" y="122.8">VSS(FLAG)</text>
<text x="103.1" y="125.3">VDD3V3PLL</text>
<text x="105.1" y="120.3">VDDA3V3</text>
<text x="106.4" y="122.8">VDD3V3</text>
<text x="129.4" y="122.7">100nF</text>
<text x="137" y="122.7">100nF</text>
<text x="144.6" y="122.7">100nF</text>
<text x="152.2" y="122.7">100nF</text>
<text x="159.8" y="122.7">100nF</text>
<text x="167.2" y="122.7">1uF</text>
<text x="195.3" y="120.9">OSC7</text>
<text x="230.4" y="120.9">PRTPWR7</text>
<text x="233.2" y="126">LEDB7</text>
<text x="233.2" y="123.4">LEDA7</text>
<text x="249.8" y="122.2">R17</text>
<text x="253.8" y="123.5">330</text>
<text x="262.8" y="122.2">GRN</text>
<text x="269.5" y="120.9">D14</text>
<text x="269.5" y="124.8">D15</text>
<text x="45" y="127.9">GND</text>
<text x="57.1" y="127.9">GND</text>
<text x="164.5" y="131.1">GND</text>
<text x="253.8" y="127.3">330</text>
<text x="263.1" y="126">YEL</text>
<text x="139.9" y="153.3">LED 1</text>
<text x="145.6" y="152.1">D6</text>
<text x="154.7" y="153.3">R147</text>
<text x="159.2" y="154.6">330</text>
<text x="139.9" y="158.4">LED 1</text>
<text x="145.6" y="157.1">D7</text>
<text x="154.7" y="158.4">R148</text>
<text x="159.2" y="159.7">330</text>
<text x="139.9" y="163.5">LED 1</text>
<text x="145.6" y="162.2">D8</text>
<text x="145.6" y="167.3">D9</text>
<text x="154.7" y="163.5">R149</text>
<text x="159.2" y="164.8">330</text>
<text x="139.9" y="168.6">LED 1</text>
<text x="139.9" y="173.7">LED 1</text>
<text x="145.1" y="172.4">D10</text>
<text x="154.7" y="168.6">R150</text>
<text x="154.7" y="173.7">R151</text>
<text x="159.2" y="169.8">330</text>
<text x="139.9" y="178.7">LED 1</text>
<text x="145.1" y="177.5">D11</text>
<text x="154.7" y="178.7">R152</text>
<text x="159.2" y="174.9">330</text>
<text x="139.9" y="183.8">LED 1</text>
<text x="145.1" y="182.5">D12</text>
<text x="154.7" y="183.8">R153</text>
<text x="159.2" y="180">330</text>
<text x="159.2" y="185.1">330</text>
<text x="139.9" y="188.9">LED 1</text>
<text x="145.1" y="187.6">D13</text>
<text x="154.7" y="188.9">R154</text>
<text x="159.2" y="190.2">330</text>
</g>
<g font-size="1.8" fill="#008400">
<text x="32.7" y="14.8">Ferrite_Bead</text>
<text x="251.1" y="34.6">R74</text>
<text x="250.5" y="49.8">R62</text>
<text x="250.5" y="65.1">R64</text>
<text x="60.9" y="80.1" transform="rotate(-90 60.9 80.1)">R4</text>
<text x="250.5" y="80.3">R72</text>
<text x="249.8" y="95.5">R14</text>
<text x="249.8" y="110.8">R16</text>
<text x="249.8" y="126">R60</text>
</g>
<g font-size="1.4" fill="#0000c2">
<text x="44.4" y="31.1">Differential Pair</text>
<text x="144.2" y="146">LED 1-7 PULL DOWN</text>
<text x="71.2" y="188">Switch (FPGA) Master to Slave (M/M)</text>
</g>
<g font-size="1.4" fill="#008484">
<text x="73.7" y="149.4">4POS_JUMPER</text>
<text x="78" y="148.1">J4</text>
<text x="75.9" y="151.9">P1</text>
<text x="75.9" y="154.4">P3</text>
<text x="79.9" y="151.9">P2</text>
<text x="79.9" y="154.4">P4</text>
<text x="73.7" y="158.3">4POS_JUMPER</text>
<text x="75.9" y="160.8">P1</text>
<text x="78" y="157">J5</text>
<text x="79.9" y="160.8">P2</text>
<text x="75.9" y="163.3">P3</text>
<text x="78" y="167.2">J6</text>
<text x="79.9" y="163.3">P4</text>
<text x="73.7" y="168.4">4POS_JUMPER</text>
<text x="75.9" y="170.9">P1</text>
<text x="75.9" y="173.5">P3</text>
<text x="79.9" y="170.9">P2</text>
<text x="79.9" y="173.5">P4</text>
<text x="73.7" y="178.6">4POS_JUMPER</text>
<text x="78" y="177.3">J7</text>
<text x="75.9" y="181.1">P1</text>
<text x="75.9" y="183.6">P3</text>
<text x="79.9" y="181.1">P2</text>
<text x="79.9" y="183.6">P4</text>
<text x="73.7" y="191.3">4POS_JUMPER</text>
<text x="78" y="190">J8</text>
<text x="75.9" y="193.8">P1</text>
<text x="75.9" y="196.3">P3</text>
<text x="79.9" y="193.8">P2</text>
<text x="79.9" y="196.3">P4</text>
</g>
<text font-size="1.4" x="168.3" y="146">3V3_IN</text>
<g font-size="1.4" fill="#848400">
<text x="56.4" y="151.9">FTDI_AD2_MISO</text>
<text x="57.4" y="154.4">EXT_SPI_MISO</text>
<text x="90.1" y="151.9">s_FLASH_MOSI</text>
<text x="133" y="154.4">LED1</text>
<text x="56.4" y="160.8">FTDI_AD1_MOSI</text>
<text x="90.1" y="160.8">s_FLASH_MISO</text>
<text x="133" y="159.5">LED2</text>
<text x="57.4" y="163.3">EXT_SPI_MOSI</text>
<text x="133" y="164.6">LED3</text>
<text x="57.1" y="170.9">FTDI_AD0_SCK</text>
<text x="58" y="173.5">EXT_SPI_SCK</text>
<text x="90.1" y="170.9">s_FLASH_SCK</text>
<text x="90.1" y="173.5">FPGA_SPI_SCK</text>
<text x="133" y="169.6">LED4</text>
<text x="133" y="174.7">LED5</text>
<text x="133" y="179.8">LED6</text>
<text x="58.1" y="181.1">FTDI_AD3_SS</text>
<text x="59.1" y="183.6">EXT_SPI_SS</text>
<text x="90.1" y="183.6">FPGA_SPI_SS</text>
<text x="90.1" y="181.1">s_FLASH_SS</text>
<text x="133" y="184.9">LED7</text>
<text x="133" y="190">LED8</text>
<text x="56.7" y="193.8">FPGA_SPI_SDO</text>
<text x="90.1" y="196.3">FPGA_SPI_SDI</text>
</g>
<g font-size="1.4" fill="#840000">
<text x="89.5" y="154.4">FPGA_SPI_DATA1</text>
<text x="89.5" y="163.3">FPGA_SPI_DATA2</text>
<text x="55.8" y="196.3">FPGA_SPI_DATA2</text>
<text x="89.5" y="193.8">FPGA_SPI_DATA1</text>
</g>
</svg>
